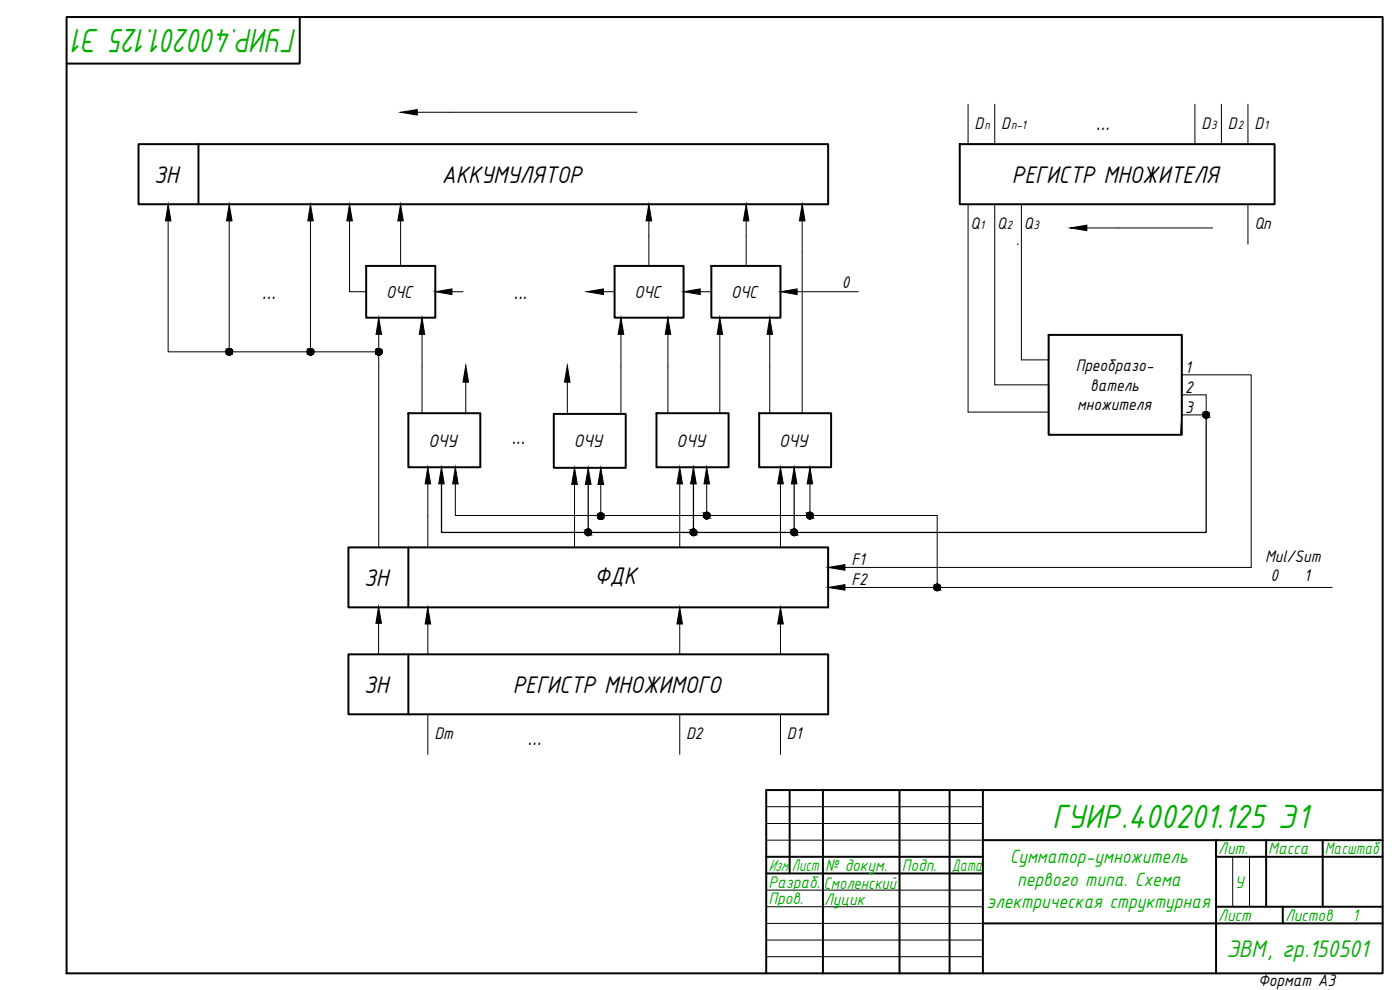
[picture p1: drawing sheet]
<svg xmlns="http://www.w3.org/2000/svg" width="420mm" height="297mm" viewBox="0 0 420 297" stroke-linecap="round" stroke-linejoin="round" font-family="sans-serif">
<!-- layer: 0 -->
<g fill="none" stroke="#000" stroke-width=".59">
<path d="M20 5.1h395v286.9h-395zM90 5.1v14h-70M41.6 43.3h206.9v18h-206.9zM59.6 43.3v18M288 43.3h94.5v18h-94.5zM109.9 79.8h20.7v15.5h-20.7zM184.4 79.8h20.7v15.5h-20.7zM213.5 79.8h20.7v15.5h-20.7zM314.7 100.5h40v30h-40zM122.6 124h21.5v16.2h-21.5zM166.2 124.2h21.6v16.2h-21.6zM197 124h21.7v16.2h-21.7z"/>
<path d="M227.8 124h21.6v16.2h-21.6zM104.6 164.2h143.9v18h-143.9zM122.6 164.2v18M104.6 196.3h143.9v18h-143.9zM122.6 196.3v18M237 237.1v25M247 237.1v54.9M270 237.1v54.9M285 237.1v54.9M295 237.1v54.9M415 237.1h-185v54.9M230 257.1h65"/>
<path d="M295 252.1h120M380 252.1v20M397 252.1v20M415 257.1h-50v-5v39.9M230 262.1h65M295 277.1h120M365 272.1h50M385 272.1v5"/>
</g>
<g fill="none" stroke="#000" stroke-width=".3">
<path d="M125.2 33.7h66M290.5 31.3v12h8v-12M358.6 31.3v12M366.6 31.3v12M374.5 31.3v12M50.5 66.3v39.3h63.2M68.8 66.3v39.3M93.2 66.3v39.3M104.9 66.3v21.2h5M120.2 66.3v13.5M194.7 66.3v13.5M223.9 66.3v13.5"/>
<path d="M240.7 66.3v57.7M290.5 61.3v62.3h24.2M298.5 61.3v54.2h16.2v15v-10M306.5 61.3v46.7h8.2v-7.5M326.2 68.4h37.7M374.5 61.3v12M135.6 87.5h3.4M181.1 87.5h3.3M205.1 87.5v7.8M210.1 87.5h3.4M239.2 87.5h18.4M113.7 100.3v63.9"/>
<path d="M126.7 100.3v23.7M139.8 114.7v9.5M170.3 114.7v9.5M186.4 100.3v23.7M200.4 100.3v23.7M216 100.3v23.7M231 100.3v23.7M354.7 100.5v24l-.4 6M354.7 112.5h20.8v57.8h-121.9M354.7 118.5h7.3v6h-7.3M128.4 145.2v19M136.7 145.2v9.5h144.6v21.6"/>
<path d="M172.4 145.4v18.8M180.3 145.4v9.5M204 145.2v19M212.1 145.2v9.5M234.2 145.2v19M243.1 145.2v9.5M248.5 164.2v12.1M253.6 176.3h146.2M113.6 187v9.3M128.4 187.2v9.1M204 187.2v9.1M234.2 187.2v9.1"/>
<path d="M128.4 214.3v12M204 214.3v12M234.2 214.3v12M230 242h65M230 247.1h65M230 252.1h65M370 257.1v15M375 257.1v15M230 267.1h65M230 272.1h65M230 277.1h65M230 282.1h65"/>
<path d="M230 287h65"/>
<circle cx="68.8" cy="105.5" r=".99"/>
<circle cx="93.2" cy="105.5" r=".99"/>
<circle cx="113.7" cy="105.5" r=".99"/>
<circle cx="362" cy="124.5" r=".99"/>
<circle cx="176.6" cy="159.7" r=".99"/>
<circle cx="180.3" cy="154.9" r=".99"/>
<circle cx="208.1" cy="159.7" r=".99"/>
<circle cx="212.1" cy="154.7" r=".99"/>
<circle cx="238.4" cy="159.7" r=".99"/>
<circle cx="243.1" cy="154.7" r=".99"/>
<circle cx="281.3" cy="176.2" r=".99"/>
</g>
<g fill="#000" stroke="#000" stroke-width=".3">
<path d="M120.2 33.7l5-.8v1.6zM50.5 61.3l.8 5h-1.6zM68.8 61.3l.8 5h-1.6zM93.2 61.3l.8 5h-1.6zM104.9 61.3l.8 5h-1.6zM120.2 61.3l.8 5h-1.6zM194.7 61.3l.9 5h-1.7zM223.9 61.3l.8 5h-1.6zM240.7 61.3l.9 5h-1.7zM305.4 73.3h.2zM321.2 68.4l5-.9v1.7zM130.6 87.5l5-.8v1.7z"/>
<path d="M176.1 87.5l5-.8v1.7zM205.1 87.5l5-.8v1.7zM234.2 87.5l5-.8v1.7zM113.7 95.3l.8 5h-1.6zM126.7 95.3l.8 5h-1.7zM139.8 109.7l.8 5h-1.7zM170.3 109.7l.8 5h-1.7zM186.4 95.3l.8 5h-1.7zM200.4 95.3l.9 5h-1.7zM216 95.3l.9 5h-1.7zM231 95.3l.9 5h-1.7zM128.4 140.2l.8 5h-1.6z"/>
<path d="M132.5 140.2l.8 5h-1.6zM136.7 140.2l.8 5h-1.7zM172.4 140.4l.9 5h-1.7zM176.5 140.4l.9 5h-1.7zM180.3 140.4l.8 5h-1.6zM204 140.2l.8 5h-1.6zM208.1 140.2l.9 5h-1.7zM212.1 140.2l.8 5h-1.6zM234.2 140.2l.9 5h-1.7zM238.3 140.2l.9 5h-1.7zM243.1 140.2l.8 5h-1.7zM248.5 170.3l5.1-.9v1.7z"/>
<path d="M248.5 176.3l5.1-.9v1.7zM113.6 182l.9 5h-1.7zM128.4 182.2l.8 5h-1.6zM204 182.2l.8 5h-1.6zM234.2 182.2l.9 5h-1.7z"/>
<path d="M68.7 104.5l.4 .1zM68.5 104.6h.6z"/>
<path d="M68.5 104.6l.8 .1zM68.4 104.7h.9z"/>
<path d="M68.5 106.5h.6zM68.5 106.5h.4z"/>
<path d="M68.4 104.7l1 .1zM68.2 104.8h1.2z"/>
<path d="M68.4 106.5h.9zM68.4 106.5h.7z"/>
<path d="M68.2 104.8l1.4 .1zM68.2 104.8l1.4 .1h-1.5z"/>
<path d="M68.2 106.4h1.2zM68.2 106.4l1.1 .1z"/>
<path d="M68.1 104.9l1.5 .1zM68.1 104.9l1.5 .1h-1.7z"/>
<path d="M68.1 106.2h1.5zM68.1 106.2l1.3 .2z"/>
<path d="M67.9 105l1.8 .2-.1-.2zM67.9 105l1.8 .2h-1.8z"/>
<path d="M67.9 106.1l1.7 .1v-.1zM67.9 106.1l1.7 .1h-1.5z"/>
<path d="M67.9 105.2l1.9 .2-.1-.2zM67.9 105.2l1.9 .2h-2z"/>
<path d="M67.9 105.9l1.7 .2 .1-.2zM67.9 105.9l1.7 .2h-1.7z"/>
<path d="M67.8 105.4l2 .2v-.2zM67.8 105.4l2 .2h-2z"/>
<path d="M67.8 105.6l2 .1v-.1zM67.8 105.6l2 .1h-2z"/>
<path d="M67.8 105.7l1.9 .2 .1-.2zM67.8 105.7l1.9 .2h-1.8z"/>
<path d="M93.1 104.5l.4 .1zM92.9 104.6h.6z"/>
<path d="M92.9 104.6l.7 .1zM92.8 104.7h.8z"/>
<path d="M92.9 106.5h.6zM92.9 106.5h.4z"/>
<path d="M92.8 104.7l1 .1zM92.6 104.8h1.2z"/>
<path d="M92.8 106.5h.8zM92.8 106.5h.7z"/>
<path d="M92.6 104.8l1.3 .1zM92.6 104.8l1.3 .1h-1.4z"/>
<path d="M92.6 106.4h1.2zM92.6 106.4l1 .1z"/>
<path d="M92.5 104.9l1.5 .1zM92.5 104.9l1.5 .1h-1.7z"/>
<path d="M92.5 106.2h1.4zM92.5 106.2l1.3 .2z"/>
<path d="M92.3 105l1.8 .2-.1-.2zM92.3 105l1.8 .2h-1.9z"/>
<path d="M92.3 106.1l1.6 .1 .1-.1zM92.3 106.1l1.6 .1h-1.4z"/>
<path d="M92.2 105.2l2 .2-.1-.2zM92.2 105.2l2 .2h-2z"/>
<path d="M92.2 105.9l1.8 .2 .1-.2zM92.2 105.9l1.8 .2h-1.7z"/>
<path d="M92.2 105.4l2 .2v-.2zM92.2 105.4l2 .2h-2z"/>
<path d="M92.2 105.6l2 .1v-.1zM92.2 105.6l2 .1h-2z"/>
<path d="M92.2 105.7l1.9 .2 .1-.2zM92.2 105.7l1.9 .2h-1.9z"/>
<path d="M113.6 104.5l.4 .1zM113.4 104.6h.6z"/>
<path d="M113.4 104.6l.7 .1zM113.2 104.7h.9z"/>
<path d="M113.4 106.5h.6zM113.4 106.5h.4z"/>
<path d="M113.2 104.7l1.1 .1zM113.1 104.8h1.2z"/>
<path d="M113.2 106.5h.9zM113.2 106.5h.8z"/>
<path d="M113.1 104.8l1.3 .1zM113.1 104.8l1.3 .1h-1.5z"/>
<path d="M113.1 106.4h1.2zM113.1 106.4l1 .1z"/>
<path d="M112.9 104.9l1.6 .1zM112.9 104.9l1.6 .1h-1.7z"/>
<path d="M112.9 106.2h1.5zM112.9 106.2l1.4 .2z"/>
<path d="M112.8 105l1.8 .2-.1-.2zM112.8 105l1.8 .2h-1.9z"/>
<path d="M112.8 106.1l1.6 .1 .1-.1zM112.8 106.1l1.6 .1h-1.5z"/>
<path d="M112.7 105.2l2 .2-.1-.2zM112.7 105.2l2 .2h-2z"/>
<path d="M112.7 105.9l1.8 .2 .1-.2zM112.7 105.9l1.8 .2h-1.7z"/>
<path d="M112.7 105.4l2 .2v-.2zM112.7 105.4l2 .2h-2z"/>
<path d="M112.7 105.6l2 .1v-.1zM112.7 105.6l2 .1h-2z"/>
<path d="M112.7 105.7l1.9 .2 .1-.2zM112.7 105.7l1.9 .2h-1.9z"/>
<path d="M361.9 123.5h.3zM361.7 123.5h.5z"/>
<path d="M361.7 123.5l.7 .1zM361.5 123.6h.9z"/>
<path d="M361.7 125.4h.5zM361.7 125.4l.4 .1z"/>
<path d="M361.5 123.6l1.1 .1zM361.5 123.6l1.1 .1h-1.2z"/>
<path d="M361.5 125.4h.9zM361.5 125.4h.7z"/>
<path d="M361.4 123.7l1.3 .1zM361.2 123.8h1.5z"/>
<path d="M361.4 125.3h1.2zM361.4 125.3l1 .1z"/>
<path d="M361.2 123.8l1.6 .1zM361.2 123.8l1.6 .1h-1.7z"/>
<path d="M361.2 125.2h1.5zM361.2 125.2l1.4 .1z"/>
<path d="M361.1 123.9l1.8 .2-.1-.2zM361.1 123.9l1.8 .2h-1.8z"/>
<path d="M361.1 125l1.6 .2 .1-.2zM361.1 125l1.6 .2h-1.5z"/>
<path d="M361.1 124.1l1.9 .2-.1-.2zM361.1 124.1l1.9 .2h-2z"/>
<path d="M361.1 124.8l1.7 .2 .1-.2zM361.1 124.8l1.7 .2h-1.7z"/>
<path d="M361 124.3l2 .2v-.2zM361 124.3l2 .2h-2z"/>
<path d="M361 124.5l2 .2v-.2zM361 124.5l2 .2h-2z"/>
<path d="M361 124.7l1.9 .1 .1-.1zM361 124.7l1.9 .1h-1.8z"/>
<path d="M176.4 158.7l.4 .1zM176.3 158.8h.5z"/>
<path d="M176.3 158.8h.7zM176.1 158.8h.9z"/>
<path d="M176.1 158.8l1 .1zM175.9 158.9h1.2z"/>
<path d="M175.9 158.9l1.4 .2zM175.9 158.9l1.4 .2h-1.5z"/>
<path d="M175.8 159.1l1.6 .1zM175.8 159.1l1.6 .1h-1.7z"/>
<path d="M175.7 159.2l1.8 .2-.1-.2zM175.7 159.2l1.8 .2h-1.9z"/>
<path d="M175.6 159.4l1.9 .1v-.1zM175.6 159.4l1.9 .1h-1.9z"/>
<path d="M175.6 159.5l1.9 .3v-.3zM175.6 159.5l1.9 .3h-1.9z"/>
<path d="M175.6 159.9l1.9 .2v-.2zM175.6 159.9l1.9 .2h-1.9z"/>
<path d="M175.6 159.8l1.9 .1v-.1zM175.6 159.8l1.9 .1h-1.9z"/>
<path d="M180.2 153.9h.4zM180 153.9h.6z"/>
<path d="M180 153.9l.8 .1zM179.9 154h.9z"/>
<path d="M180 155.9h.6zM180 155.9h.4z"/>
<path d="M179.9 154l1 .1zM179.7 154.1h1.2z"/>
<path d="M179.9 155.8h.9zM179.9 155.8l.7 .1z"/>
<path d="M179.7 154.1l1.4 .1zM179.6 154.2h1.5z"/>
<path d="M179.7 155.7h1.2zM179.7 155.7l1.1 .1z"/>
<path d="M179.6 154.2l1.5 .1zM179.6 154.2l1.5 .1h-1.6z"/>
<path d="M179.6 155.6h1.5zM179.6 155.6l1.3 .1z"/>
<path d="M179.5 154.3l1.7 .2-.1-.2zM179.5 154.3l1.7 .2h-1.8z"/>
<path d="M179.5 155.4l1.6 .2v-.2zM179.5 155.4l1.6 .2h-1.5z"/>
<path d="M179.4 154.5l1.9 .2-.1-.2zM179.4 154.5l1.9 .2h-2z"/>
<path d="M179.4 155.2l1.7 .2 .1-.2zM179.4 155.2l1.7 .2h-1.6z"/>
<path d="M179.3 154.7l2 .2v-.2zM179.3 154.7l2 .2h-2z"/>
<path d="M179.3 155.1l1.9 .1 .1-.1zM179.3 155.1l1.9 .1h-1.8z"/>
<path d="M179.3 154.9l2 .2v-.2zM179.3 154.9l2 .2h-2z"/>
<path d="M208 158.7l.4 .1zM207.9 158.8h.5z"/>
<path d="M207.9 158.8h.7zM207.7 158.8h.9z"/>
<path d="M207.7 158.8l1 .1zM207.5 158.9h1.2z"/>
<path d="M207.5 158.9l1.4 .2zM207.5 158.9l1.4 .2h-1.5z"/>
<path d="M207.4 159.1l1.6 .1zM207.4 159.1l1.6 .1h-1.7z"/>
<path d="M207.3 159.2l1.7 .2v-.2zM207.3 159.2l1.7 .2h-1.8z"/>
<path d="M207.2 159.4l1.9 .1-.1-.1zM207.2 159.4l1.9 .1h-2z"/>
<path d="M207.1 159.5l2 .3v-.3zM207.1 159.5l2 .3h-2z"/>
<path d="M207.1 159.9l1.9 .2 .1-.2zM207.1 159.9l1.9 .2h-1.8z"/>
<path d="M207.1 159.8l2 .1v-.1zM207.1 159.8l2 .1h-2z"/>
<path d="M212 153.7h.4zM211.8 153.7h.6z"/>
<path d="M211.8 153.7l.8 .1zM211.7 153.8h.9z"/>
<path d="M211.8 155.6h.6zM211.8 155.6l.4 .1z"/>
<path d="M211.7 153.8l1 .1zM211.5 153.9h1.2z"/>
<path d="M211.7 155.6h.9zM211.7 155.6h.7z"/>
<path d="M211.5 153.9l1.4 .1zM211.5 153.9l1.4 .1h-1.5z"/>
<path d="M211.5 155.5h1.2zM211.5 155.5l1.1 .1z"/>
<path d="M211.4 154l1.5 .2zM211.4 154l1.5 .2h-1.7z"/>
<path d="M211.4 155.3h1.5zM211.4 155.3l1.3 .2z"/>
<path d="M211.2 154.2l1.8 .1-.1-.1zM211.2 154.2l1.8 .1h-1.8z"/>
<path d="M211.2 155.2h1.7zM211.2 155.2l1.7 .1z"/>
<path d="M211.2 154.3l1.9 .2-.1-.2zM211.2 154.3l1.9 .2h-2z"/>
<path d="M211.2 155.1l1.7 .1 .1-.1zM211.2 155.1l1.7 .1h-1.7z"/>
<path d="M211.1 154.5l2 .2v-.2zM211.1 154.5l2 .2h-2z"/>
<path d="M211.1 154.7l2 .2v-.2zM211.1 154.7l2 .2h-2z"/>
<path d="M211.1 154.9l1.9 .2 .1-.2zM211.1 154.9l1.9 .2h-1.8z"/>
<path d="M238.3 158.7l.3 .1zM238.1 158.8h.5z"/>
<path d="M238.1 158.8h.7zM237.9 158.8h.9z"/>
<path d="M237.9 158.8l1.1 .1zM237.7 158.9h1.3z"/>
<path d="M237.7 158.9l1.4 .2zM237.7 158.9l1.4 .2h-1.5z"/>
<path d="M237.6 159.1l1.6 .1zM237.6 159.1l1.6 .1h-1.7z"/>
<path d="M237.5 159.2l1.8 .2-.1-.2zM237.5 159.2l1.8 .2h-1.9z"/>
<path d="M237.4 159.4l2 .1-.1-.1zM237.4 159.4l2 .1h-2z"/>
<path d="M237.4 159.5l2 .3v-.3zM237.4 159.5l2 .3h-2z"/>
<path d="M237.4 159.8l2 .1v-.1zM237.4 159.8l2 .1h-2z"/>
<path d="M237.4 159.9l1.9 .2 .1-.2zM237.4 159.9l1.9 .2h-1.9z"/>
<path d="M243 153.7h.3zM242.8 153.7h.5z"/>
<path d="M242.8 153.7l.7 .1zM242.6 153.8h.9z"/>
<path d="M242.8 155.6h.5zM242.8 155.6l.4 .1z"/>
<path d="M242.6 153.8l1.1 .1zM242.4 153.9h1.3z"/>
<path d="M242.6 155.6h.9zM242.6 155.6h.7z"/>
<path d="M242.4 153.9l1.4 .1zM242.4 153.9l1.4 .1h-1.5z"/>
<path d="M242.4 155.5h1.3zM242.4 155.5l1.1 .1z"/>
<path d="M242.3 154l1.6 .2zM242.3 154l1.6 .2h-1.7z"/>
<path d="M242.3 155.3h1.5zM242.3 155.3l1.4 .2z"/>
<path d="M242.2 154.2l1.8 .1-.1-.1zM242.2 154.2l1.8 .1h-1.9z"/>
<path d="M242.2 155.2h1.7zM242.2 155.2l1.6 .1z"/>
<path d="M242.1 154.3l2 .2-.1-.2zM242.1 154.3l2 .2h-2z"/>
<path d="M242.1 155.1l1.8 .1 .1-.1zM242.1 155.1l1.8 .1h-1.7z"/>
<path d="M242.1 154.5l2 .2v-.2zM242.1 154.5l2 .2h-2z"/>
<path d="M242.1 154.7l2 .2v-.2zM242.1 154.7l2 .2h-2z"/>
<path d="M242.1 154.9l1.9 .2 .1-.2zM242.1 154.9l1.9 .2h-1.9z"/>
<path d="M176.3 160.7h.5zM176.3 160.7h.3z"/>
<path d="M176.1 160.6h.9zM176.1 160.6l.7 .1z"/>
<path d="M175.9 160.5h1.2zM175.9 160.5l1.1 .1z"/>
<path d="M175.8 160.4h1.5zM175.8 160.4l1.3 .1z"/>
<path d="M175.7 160.3h1.7zM175.7 160.3l1.6 .1z"/>
<path d="M175.6 160.1l1.8 .2 .1-.2zM175.6 160.1l1.8 .2h-1.7z"/>
<path d="M207.9 160.7h.5zM207.9 160.7h.3z"/>
<path d="M207.7 160.6h.9zM207.7 160.6l.7 .1z"/>
<path d="M207.5 160.5h1.2zM207.5 160.5l1.1 .1z"/>
<path d="M207.4 160.4h1.5zM207.4 160.4l1.3 .1z"/>
<path d="M207.3 160.3h1.7zM207.3 160.3l1.6 .1z"/>
<path d="M207.2 160.1l1.8 .2v-.2zM207.2 160.1l1.8 .2h-1.7z"/>
<path d="M238.1 160.7h.5zM238.1 160.7h.4z"/>
<path d="M237.9 160.6h.9zM237.9 160.6l.7 .1z"/>
<path d="M237.7 160.5h1.3zM237.7 160.5l1.1 .1z"/>
<path d="M237.6 160.4h1.5zM237.6 160.4l1.4 .1z"/>
<path d="M237.5 160.3h1.7zM237.5 160.3l1.6 .1z"/>
<path d="M237.4 160.1l1.8 .2 .1-.2zM237.4 160.1l1.8 .2h-1.7z"/>
<path d="M281.2 175.2l.4 .1zM281 175.3h.6z"/>
<path d="M281 175.3l.7 .1zM280.8 175.4h.9z"/>
<path d="M281 177.2h.6zM281 177.2h.3z"/>
<path d="M280.8 175.4l1.1 .1zM280.7 175.5h1.2z"/>
<path d="M280.8 177.2h.9zM280.8 177.2h.8z"/>
<path d="M280.7 175.5l1.3 .1zM280.7 175.5l1.3 .1h-1.5z"/>
<path d="M280.7 177.1h1.2zM280.7 177.1l1 .1z"/>
<path d="M280.5 175.6l1.6 .1zM280.5 175.6l1.6 .1h-1.7z"/>
<path d="M280.5 176.9h1.5zM280.5 176.9l1.4 .2z"/>
<path d="M280.4 175.7l1.8 .2-.1-.2zM280.4 175.7l1.8 .2h-1.9z"/>
<path d="M280.4 176.8l1.6 .1 .1-.1zM280.4 176.8l1.6 .1h-1.5z"/>
<path d="M280.3 175.9l1.9 .2v-.2zM280.3 175.9l1.9 .2h-1.9z"/>
<path d="M280.3 176.6l1.8 .2 .1-.2zM280.3 176.6l1.8 .2h-1.7z"/>
<path d="M280.3 176.1l2 .2-.1-.2zM280.3 176.1l2 .2h-2z"/>
<path d="M280.3 176.4l1.9 .2v-.2zM280.3 176.4l1.9 .2h-1.9z"/>
<path d="M280.3 176.3l1.9 .1 .1-.1zM280.3 176.3l1.9 .1h-1.9z"/>
</g>
<path d="M362 124.5v35.3h-229.5v-14.6M176.5 145.4v14.4M208.1 145.2v14.6M238.3 145.2v14.6" fill="none" stroke="#000" stroke-width=".38"/>
<g font-size="10.9" fill="#00ad00">
<text x="89.2" y="8.7" transform="rotate(-180 89.2 8.7)">ГУИР.400201.125 Э1</text>
<text x="315.7" y="248.4">ГУИР.400201.125 Э1</text>
</g>
<g font-size="7.8">
<text x="46.3" y="54.8">ЗН</text>
<text x="132.6" y="54.8">АККУМУЛЯТОР</text>
<text x="303.7" y="54.8">РЕГИСТР МНОЖИТЕЛЯ</text>
<text x="109.3" y="175.8">ЗН</text>
<text x="178.4" y="175.4">ФДК</text>
<text x="109.3" y="207.8">ЗН</text>
<text x="153.9" y="207.8">РЕГИСТР МНОЖИМОГО</text>
</g>
<text font-size="7.8" fill="#00ad00" x="368" y="287.1">ЭВМ, гр.150501</text>
<g font-size="7.7">
<text x="328.9" y="39.1">...</text>
<text x="78.6" y="89.7">...</text>
<text x="154.1" y="89.7">...</text>
<text x="153.5" y="133.2">...</text>
<text x="158.3" y="223.6">...</text>
</g>
<g font-size="6.2" fill="#00ad00">
<text x="303" y="259.1">Сумматор-умножитель</text>
<text x="305.2" y="265.7">первого типа. Схема</text>
<text x="296.1" y="272.4">электрическая структурная</text>
</g>
<g font-size="5.9">
<text x="128.6" y="134">ОЧУ</text>
<text x="172.2" y="134.2">ОЧУ</text>
<text x="203.1" y="134">ОЧУ</text>
<text x="233.8" y="134">ОЧУ</text>
</g>
<g font-size="5.6">
<text x="115.9" y="89.4">ОЧС</text>
<text x="190.4" y="89.4">ОЧС</text>
<text x="219.4" y="89.4">ОЧС</text>
</g>
<g font-size="5.4">
<text x="292.5" y="38.8">D</text>
<text x="300.5" y="38.8">D</text>
<text x="360.6" y="38.8">D</text>
<text x="368.5" y="38.8">D</text>
<text x="376.5" y="38.8">D</text>
<text x="291.3" y="68.8">Q</text>
<text x="299.3" y="68.8">Q</text>
<text x="307.3" y="68.8">Q</text>
<text x="376.5" y="68.8">Qn</text>
<text x="252.6" y="86.5">0</text>
<text x="322.8" y="111.4">Преобразо-</text>
<text x="355.6" y="112">1</text>
<text x="327.2" y="117.2">ватель</text>
<text x="355.6" y="118">2</text>
<text x="323.3" y="123">множителя</text>
<text x="355.6" y="124">3</text>
<text x="255.5" y="169.4">F1</text>
<text x="379.7" y="168.6">Mul/Sum</text>
<text x="255.5" y="175.4">F2</text>
<text x="381.3" y="174.4">0</text>
<text x="391.4" y="174.4">1</text>
<text x="130.4" y="221.8">Dm</text>
<text x="206" y="221.8">D2</text>
<text x="236.2" y="221.8">D1</text>
<text x="377.6" y="295.8">Формат А3</text>
</g>
<g font-size="5.4" fill="#00ad00">
<text x="365.6" y="256.4">Лит.</text>
<text x="380.6" y="256.4">Масса</text>
<text x="397.6" y="256.4">Масштаб</text>
<text x="230.6" y="261.4">Изм.</text>
<text x="237.7" y="261.4">Лист</text>
<text x="247.6" y="261.4">№ докум.</text>
<text x="270.6" y="261.4">Подп.</text>
<text x="285.6" y="261.4">Дата</text>
<text x="230.6" y="266.3">Разраб.</text>
<text x="247.1" y="266.6">Смоленский</text>
<text x="370.6" y="266.3">У</text>
<text x="230.6" y="271.3">Пров.</text>
<text x="247.4" y="271.5">Луцик</text>
<text x="365.6" y="276.4">Лист</text>
<text x="385.7" y="276.4">Листов</text>
<text x="405.9" y="276.4">1</text>
</g>
<g font-size="3.9">
<text x="295.4" y="38.8">n</text>
<text x="303.4" y="38.8">n-1</text>
<text x="363.5" y="38.8">3</text>
<text x="371.5" y="38.8">2</text>
<text x="379.4" y="38.8">1</text>
<text x="294.2" y="68.8">1</text>
<text x="302.2" y="68.8">2</text>
<text x="310.2" y="68.8">3</text>
</g>
</svg>
